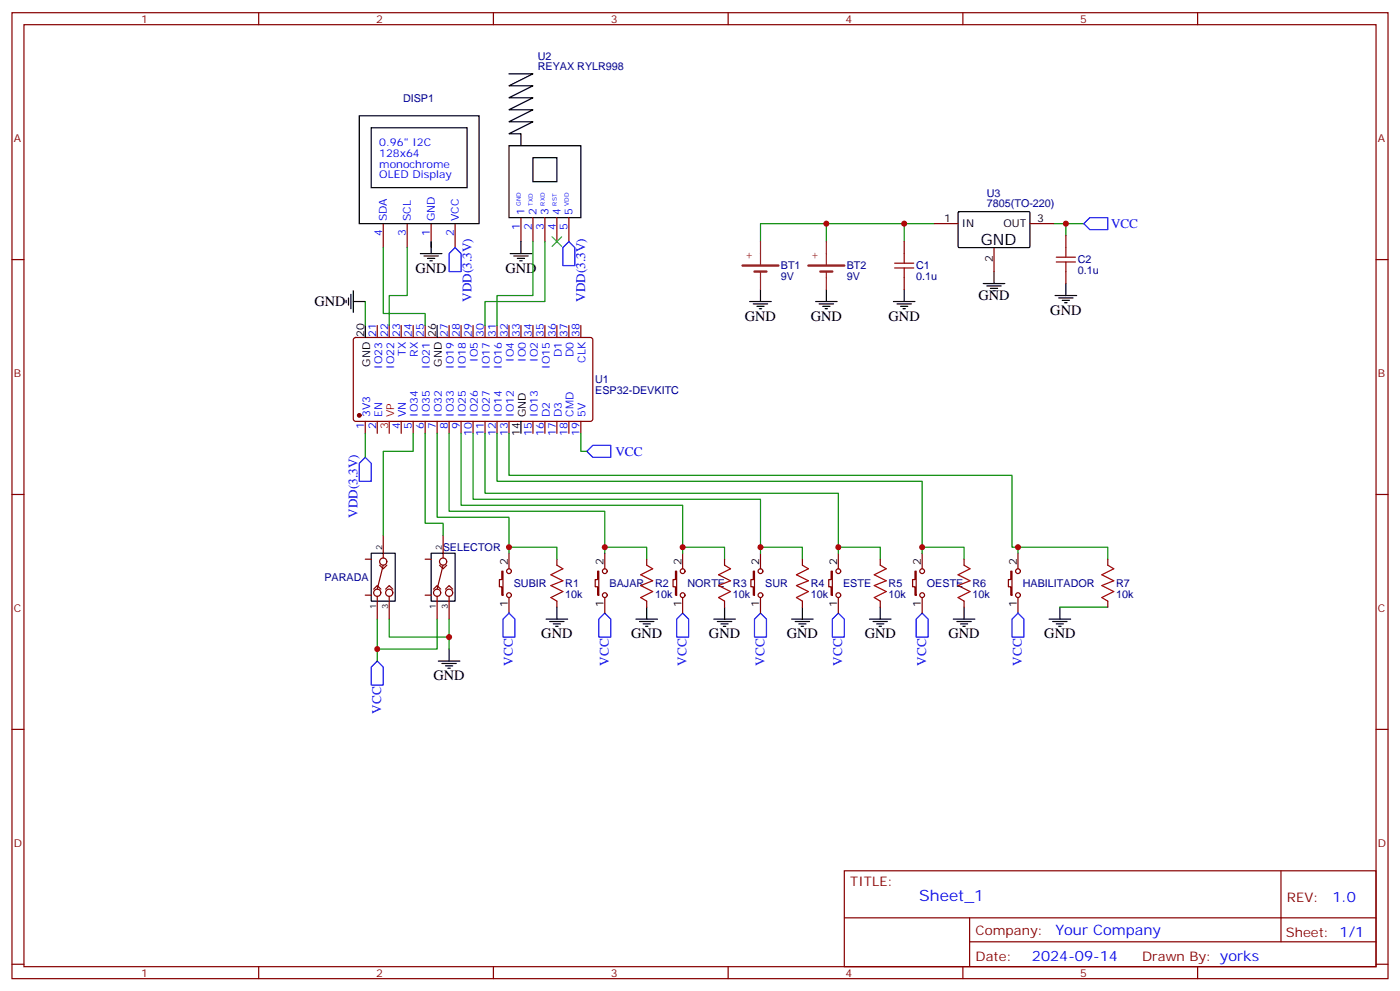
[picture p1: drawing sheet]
<svg xmlns="http://www.w3.org/2000/svg" width="412mm" height="292mm" viewBox="0 0 412 292" stroke-linecap="round" stroke-linejoin="round" font-family="sans-serif">
<g fill="none" stroke="#870000" stroke-width=".35">
<path d="M3.5 3.7h405.4v284.4h-405.4zM7.1 7.3h398.2v277.3h-398.2zM76.2 3.7v3.6M145.3 3.7v3.6M214.5 3.7v3.6M283.6 3.7v3.6M352.8 3.7v3.6M3.5 76.4h3.6M112.9 65.8v7.1M119.9 65.8v7.1M127 65.8v7.1M134.1 65.8v7.1"/>
<path d="M153.5 64.1v7M157 64.1v7M160.5 64.1v7M164 64.1v7M167.6 64.1v7M266.3 71.1v3.5M275.2 65.8h7M292.8 72.9v7M303.4 65.8h7M314 69.4v3.5M314 79.9v3.6M405.3 76.4h3.6"/>
<path d="M104.3 99.5l.5-.2 69.4 .1 .4 .6v23.6l-.7 .4h-69.4l-.4-.7v-23.3zM111.1 95.8v3.5M114.7 95.8v3.5M118.2 95.8v3.5M121.7 95.8v3.5M125.2 95.8v3.5M132.3 95.8v3.5M135.8 95.8v3.5M139.3 95.8v3.5M142.9 95.8v3.5M146.4 95.8v3.5M149.9 95.8v3.5"/>
<path d="M153.5 95.8v3.5M157 95.8v3.5M160.5 95.8v3.5M164 95.8v3.5M167.6 95.8v3.5M171.1 95.8v3.5M266.3 81.7v3.5M107.6 124v3.6M111.1 124v3.6M118.2 124v3.6M121.7 124v3.6M125.2 124v3.6"/>
<path d="M128.8 124v3.6M132.3 124v3.6M135.8 124v3.6M139.3 124v3.6M142.9 124v3.6M146.4 124v3.6M149.9 124v3.6M157 124v3.6M160.5 124v3.6M164 124v3.6M167.6 124v3.6M171.1 124v3.6"/>
<path d="M3.5 145.6h3.6M112.9 157.6v6.7M130.5 157.6v6.7M405.3 145.6h3.6M107.6 164.6h1.8M107.6 175.2h1.8M110.1 173.4l1-1 1.1 1M111.1 175.5v6.7M111.8 166.4l1.1 1 1-1M112.9 166.4l-1.8 7M113.6 173.4l1.1-1 1 1M114.7 175.5v6.7"/>
<path d="M125.2 164.6h1.8M125.2 175.2h1.8M127.7 173.4l1.1-1 1 1M128.8 175.5v6.7M129.5 166.4l1 1 1.1-1M130.5 166.4l-1.7 7M131.2 173.4l1.1-1 1 1M132.3 175.5v6.7M147.8 168.1h.4v7.1h-.4v-2.5h-.7v-2.1h.7zM149.9 162.8v4.6M149.9 175.9v4.6M164 164.6v1.8"/>
<path d="M164 177v1.7M176 168.1h.4v7.1h-.4v-2.5h-.7v-2.1h.7zM178.2 162.8v4.6M178.2 175.9v4.6M190.5 164.6v1.8M190.5 177v1.7M199 168.1h.3v7.1h-.3v-2.5h-.7v-2.1h.7zM201.1 162.8v4.6M201.1 175.9v4.6M213.4 164.6v1.8M213.4 177v1.7M221.9 168.1h.3v7.1h-.3v-2.5h-.7v-2.1h.7z"/>
<path d="M224 162.8v4.6M224 175.9v4.6M236.4 164.6v1.8M236.4 177v1.7M244.8 168.1h.4v7.1h-.4v-2.5h-.7v-2.1h.7zM246.9 162.8v4.6M246.9 175.9v4.6M259.3 164.6v1.8M259.3 177v1.7M269.5 168.1h.4v7.1h-.4v-2.5h-.7v-2.1h.7zM271.6 162.8v4.6M271.6 175.9v4.6"/>
<path d="M284 164.6v1.8M284 177v1.7M297.7 168.1h.4v7.1h-.4v-2.5h-.7v-2.1h.7zM299.9 162.8v4.6M299.9 175.9v4.6M326.3 164.6v1.8M326.3 177v1.7M3.5 214.7h3.6M405.3 214.7h3.6M248.7 256.3h156.6v28.3h-156.6zM377.3 256.4v20.8M248.7 270.2h156.5"/>
<path d="M285.6 277.2h119.6M285.6 270.2v14.1M3.5 283.8h3.6M76.2 284.6v3.5M145.3 284.6v3.5M214.5 284.6v3.5M283.6 284.6v3.5M352.8 284.6v3.5M405.3 283.8h3.6"/>
<circle cx="111.1" cy="174.5" r="1.06"/>
<circle cx="112.9" cy="165.3" r="1.06"/>
<circle cx="114.7" cy="174.5" r="1.06"/>
<circle cx="128.8" cy="174.5" r="1.06"/>
<circle cx="130.5" cy="165.3" r="1.06"/>
<circle cx="132.3" cy="174.5" r="1.06"/>
<circle cx="149.9" cy="168.1" r=".71"/>
<circle cx="149.9" cy="175.2" r=".71"/>
<circle cx="178.2" cy="168.1" r=".71"/>
<circle cx="178.2" cy="175.2" r=".71"/>
<circle cx="201.1" cy="168.1" r=".71"/>
<circle cx="201.1" cy="175.2" r=".71"/>
<circle cx="224" cy="175.2" r=".71"/>
<circle cx="224" cy="168.1" r=".71"/>
<circle cx="246.9" cy="168.1" r=".71"/>
<circle cx="246.9" cy="175.2" r=".71"/>
<circle cx="271.6" cy="168.1" r=".71"/>
<circle cx="271.6" cy="175.2" r=".71"/>
<circle cx="299.9" cy="168.1" r=".71"/>
<circle cx="299.9" cy="175.2" r=".71"/>
</g>
<circle cx="105.8" cy="122.3" r=".53" fill="#870000" stroke="#870000" stroke-width=".35"/>
<path d="M114.7 124v3.6" fill="none" stroke="#f00" stroke-width=".35"/>
<g fill="none" stroke="#000" stroke-width=".35">
<path d="M105.8 34.1h35.3v31.7h-35.3zM109.4 37.6h28.2v17.6h-28.2zM149.9 21.7h7.1l-7.1 3.6h7.1l-7.1 3.5h7.1l-7.1 3.5h7.1l-7.1 3.5h7.1l-7.1 3.6h3.6v3.5M149.9 42.9h21.2v21.2h-21.2zM157 46.4h7v7.1h-7zM123.8 74.6h6.4M124.9 75.4h4.2M125.9 76.1h2.2M126.6 76.8h.8M127 71.1v3.5M150.3 74.6h6.3M151.3 75.4h4.3"/>
<path d="M152.4 76.1h2.1M153.1 76.8h.7M153.5 71.1v3.5M282.3 62.5l.3-.2h20.6l.2 .4-.1 10-.3 .2-20.6-.1-.2-.3zM292.8 79.9v3.6M102 88.4v.7M102.7 87.7v2.1M103.4 86.6v4.3M104.1 88.8h3.5M104.1 85.6v6.3M107.6 95.8v3.5M128.8 95.8v3.5"/>
<path d="M220.8 88.8h6.4M221.9 89.5h4.2M223 90.2h2.1M223.7 90.9h.7M224 85.2v3.6M240.2 88.8h6.4M241.3 89.5h4.2M242.4 90.2h2.1M243.1 90.9h.7M243.4 85.2v3.6M263.2 88.8h6.3M264.2 89.5h4.3"/>
<path d="M265.3 90.2h2.1M266 90.9h.7M266.3 85.2v3.6M289.6 83.5h6.4M290.7 84.2h4.2M291.7 84.9h2.2M292.5 85.6h.7M310.8 87h6.3M311.9 87.7h4.2M312.9 88.4h2.1M313.6 89.1h.7M314 83.5v3.5"/>
<path d="M153.5 124v3.6M109.4 162.8h7v14.2h-7zM127 162.8h7.1v14.2h-7.1zM164 178.7v3.5M190.5 178.7v3.5M213.4 178.7v3.5M236.4 178.7v3.5M259.3 178.7v3.5M284 178.7v3.5M312.2 178.7v3.5M129.1 194.6h6.4M130.2 195.3h4.2"/>
<path d="M131.2 196h2.1M131.9 196.7h.7M132.3 191.1v3.5M160.9 182.2h6.3M161.9 183h4.3M163 183.7h2.1M163.7 184.4h.7M187.3 182.2h6.4M188.4 183h4.2M189.4 183.7h2.2M190.1 184.4h.8M210.3 182.2h6.3"/>
<path d="M211.3 183h4.2M212.4 183.7h2.1M213.1 184.4h.7M233.2 182.2h6.3M234.2 183h4.3M235.3 183.7h2.1M236 184.4h.7M256.1 182.2h6.4M257.2 183h4.2M258.2 183.7h2.1M258.9 184.4h.7M280.8 182.2h6.4"/>
<path d="M281.9 183h4.2M282.9 183.7h2.1M283.6 184.4h.7M309 182.2h6.4M310.1 183h4.2M311.1 183.7h2.2M311.9 184.4h.7"/>
</g>
<path d="M162.6 69.7l2.9 2.8M165.5 69.7l-2.9 2.8" fill="none" stroke="#3c3" stroke-width=".35"/>
<g fill="none" stroke="#00f" stroke-width=".35">
<path d="M134.1 72.9l1.7 1.7v5.3h-3.5v-5.3zM167.6 71.1l1.7 1.8v5.3h-3.5v-5.3zM319.3 65.8l1.7-1.7h5.3v3.5h-5.3zM107.6 134.6l1.8 1.8v5.3h-3.6v-5.3zM174.6 131.1h5.3v3.5h-5.3l-1.7-1.7zM109.4 196.4l1.7-1.8 1.8 1.8v5.2h-3.5zM149.9 180.5l1.8 1.7v5.3h-3.5v-5.3zM178.2 180.5l1.7 1.7v5.3h-3.5v-5.3zM201.1 180.5l1.7 1.7v5.3h-3.5v-5.3zM224 180.5l1.8 1.7v5.3h-3.6v-5.3zM246.9 180.5l1.8 1.7v5.3h-3.5v-5.3zM271.6 180.5l1.8 1.7v5.3h-3.5v-5.3z"/>
<path d="M299.9 180.5l1.7 1.7v5.3h-3.5v-5.3z"/>
</g>
<g fill="none" stroke="#008700" stroke-width=".35">
<path d="M112.9 72.9v19.4h12.3v3.5M119.9 72.9v14.1h-5.2v8.8M157 71.1v15.9h-10.6v8.8M160.5 71.1v17.7h-17.6v7M243.4 65.8v5.3M266.3 65.8v5.3M275.2 65.8h-51.2v5.3M310.4 65.8h3.6v3.6M314 65.8h5.3M107.6 88.8v7M107.6 127.6v7M121.7 127.6v5.3h-8.8v24.7"/>
<path d="M125.2 127.6v26.4h5.3v3.6M128.8 127.6v24.7h21.1v10.5M132.3 127.6v22.9h45.9v12.3M135.8 127.6v21.1h65.3v14.1M139.3 127.6v19.4h84.7v15.8M142.9 127.6v17.6h104v17.6M146.4 127.6v14.1h125.2v21.1M149.9 127.6v12.3h148.2v21.2h28.2v3.5M171.1 127.6v5.3h1.8M149.9 161.1h14.1v3.5M178.2 161.1h12.3v3.5M201.1 161.1h12.3v3.5"/>
<path d="M224 161.1h12.4v3.5M246.9 161.1h12.4v3.5M271.6 161.1h12.4v3.5M299.9 161.1v1.7M312.2 178.7h14.1M111.1 182.2v12.4M114.7 182.2v5.3h17.6M128.8 182.2v8.9h-17.7M132.3 182.2v8.9"/>
</g>
<g fill="none" stroke="#a10000" stroke-width=".35">
<path d="M263.5 77.5h5.7M263.5 78.9h5.7M266.3 74.6v2.9M266.3 78.9v2.8M311.1 75.7h5.7M311.1 77.1h5.7M314 72.9v2.8M314 77.1v2.8M164 166.4l1.8 1-3.5 1.8 3.5 1.8-3.5 1.4 3.5 1.7-3.5 1.8 1.7 1.1M190.5 166.4l1.8 1-3.6 1.8 3.6 1.8-3.6 1.4 3.6 1.7-3.6 1.8 1.8 1.1M213.4 166.4l1.8 1-3.5 1.8 3.5 1.8-3.5 1.4 3.5 1.7-3.5 1.8 1.7 1.1M236.4 166.4l1.7 1-3.5 1.8 3.5 1.8-3.5 1.4 3.5 1.7-3.5 1.8 1.8 1.1"/>
<path d="M259.3 166.4l1.8 1-3.6 1.8 3.6 1.8-3.6 1.4 3.6 1.7-3.6 1.8 1.8 1.1M284 166.4l1.8 1-3.6 1.8 3.6 1.8-3.6 1.4 3.6 1.7-3.6 1.8 1.8 1.1M326.3 166.4l1.8 1-3.5 1.8 3.5 1.8-3.5 1.4 3.5 1.7-3.5 1.8 1.7 1.1"/>
</g>
<path d="M218.7 78.2h10.6M222.2 79.9h3.6M238.1 78.2h10.6M241.7 79.9h3.5" fill="none" stroke="#8c2424" stroke-width=".71"/>
<path d="M224 71.1v7.1M224 79.9v5.3M243.4 71.1v7.1M243.4 79.9v5.3" fill="none" stroke="#8c2424" stroke-width=".35"/>
<g fill="#c00">
<circle cx="132.3" cy="187.5" r=".88"/>
<circle cx="111.1" cy="191.1" r=".88"/>
<circle cx="149.9" cy="161.1" r=".88"/>
<circle cx="178.2" cy="161.1" r=".88"/>
<circle cx="201.1" cy="161.1" r=".88"/>
<circle cx="224" cy="161.1" r=".88"/>
<circle cx="246.9" cy="161.1" r=".88"/>
<circle cx="271.6" cy="161.1" r=".88"/>
<circle cx="314" cy="65.8" r=".88"/>
<circle cx="266.3" cy="65.8" r=".88"/>
<circle cx="243.4" cy="65.8" r=".88"/>
<circle cx="299.9" cy="161.1" r=".88"/>
</g>
<text font-size="4.6" x="288.9" y="72.2">GND</text>
<text font-size="4.6" fill="#00f" x="270.8" y="265.4">Sheet_1</text>
<g font-size="4.2">
<text x="122.4" y="80.3">GND</text>
<text x="148.9" y="80.3">GND</text>
<text x="288.2" y="88.4">GND</text>
<text x="92.6" y="90.2">GND</text>
<text x="219.4" y="94.4">GND</text>
<text x="238.8" y="94.4">GND</text>
<text x="261.8" y="94.4">GND</text>
<text x="309.4" y="92.6">GND</text>
<text x="159.5" y="187.9">GND</text>
<text x="185.9" y="187.9">GND</text>
<text x="208.8" y="187.9">GND</text>
<text x="231.8" y="187.9">GND</text>
<text x="254.7" y="187.9">GND</text>
<text x="279.4" y="187.9">GND</text>
<text x="307.6" y="187.9">GND</text>
<text x="127.7" y="200.2">GND</text>
</g>
<g font-size="4.2" fill="#00f">
<text x="392.5" y="265.6">1.0</text>
<text x="310.9" y="275.2">Your Company</text>
<text x="304" y="283">2024-09-14</text>
</g>
<g font-size="3.9" fill="#00f">
<text x="327.3" y="67.1">VCC</text>
<text x="138.8" y="88.9" transform="rotate(-90 138.8 88.9)">VDD(3.3V)</text>
<text x="172.4" y="88.9" transform="rotate(-90 172.4 88.9)">VDD(3.3V)</text>
<text x="181.3" y="134.1">VCC</text>
<text x="105.3" y="152.4" transform="rotate(-90 105.3 152.4)">VDD(3.3V)</text>
<text x="151.1" y="196" transform="rotate(-90 151.1 196)">VCC</text>
<text x="179.3" y="196" transform="rotate(-90 179.3 196)">VCC</text>
<text x="202.2" y="196" transform="rotate(-90 202.2 196)">VCC</text>
<text x="225.2" y="196" transform="rotate(-90 225.2 196)">VCC</text>
<text x="248.1" y="196" transform="rotate(-90 248.1 196)">VCC</text>
<text x="272.8" y="196" transform="rotate(-90 272.8 196)">VCC</text>
<text x="301" y="196" transform="rotate(-90 301 196)">VCC</text>
<text x="112.3" y="210.1" transform="rotate(-90 112.3 210.1)">VCC</text>
</g>
<g font-size="3.9" fill="#800">
<text x="250.5" y="260.9">TITLE:</text>
<text x="379.1" y="265.6">REV:</text>
<text x="287.4" y="275.1">Company:</text>
<text x="378.7" y="275.7">Sheet: 1/1</text>
<text x="287.4" y="282.8">Date:</text>
<text x="336.4" y="282.9">Draw</text>
<text x="346.6" y="282.9">n By: yorks</text>
</g>
<g font-size="3.2" fill="#800">
<text x="41.6" y="6.7">1</text>
<text x="110.8" y="6.7">2</text>
<text x="179.9" y="6.7">3</text>
<text x="249.1" y="6.7">4</text>
<text x="318.2" y="6.7">5</text>
<text x="4.1" y="41.8">A</text>
<text x="405.9" y="41.8">A</text>
<text x="4.1" y="111">B</text>
<text x="405.9" y="111">B</text>
<text x="4.1" y="180.1">C</text>
<text x="405.9" y="180.1">C</text>
<text x="4.1" y="249.3">D</text>
<text x="405.9" y="249.3">D</text>
<text x="41.6" y="287.5">1</text>
<text x="110.8" y="287.5">2</text>
<text x="179.9" y="287.5">3</text>
<text x="249.1" y="287.5">4</text>
<text x="318.2" y="287.5">5</text>
</g>
<g font-size="3.2" fill="#000080">
<text x="158.4" y="17.5">U2</text>
<text x="158.4" y="20.7">REYAX RYLR998</text>
<text x="118.7" y="29.9">DISP1</text>
<text x="290.7" y="57.9">U3</text>
<text x="290.7" y="61">7805(TO-220)</text>
<text x="317.5" y="77.5">C2</text>
<text x="230" y="82.5">9V</text>
<text x="230" y="79.3">BT1</text>
<text x="249.4" y="82.5">9V</text>
<text x="249.4" y="79.3">BT2</text>
<text x="269.9" y="82.5">0.1u</text>
<text x="269.9" y="79.3">C1</text>
<text x="317.5" y="80.7">0.1u</text>
<text x="175.3" y="112.8">U1</text>
<text x="175.3" y="115.9">ESP32-DEVKITC</text>
<text x="130.4" y="162.3">SELECTOR</text>
<text x="95.6" y="171.1">PARADA</text>
<text x="151.3" y="172.9">SUBIR</text>
<text x="166.5" y="172.8">R1</text>
<text x="179.6" y="172.9">BAJAR</text>
<text x="193" y="172.8">R2</text>
<text x="202.5" y="172.9">NORTE</text>
<text x="215.9" y="172.8">R3</text>
<text x="225.4" y="172.9">SUR</text>
<text x="238.8" y="172.8">R4</text>
<text x="248.4" y="172.9">ESTE</text>
<text x="261.8" y="172.8">R5</text>
<text x="273" y="172.9">OESTE</text>
<text x="286.5" y="172.8">R6</text>
<text x="301.3" y="172.9">HABILITADOR</text>
<text x="328.8" y="172.8">R7</text>
<text x="166.5" y="176">10k</text>
<text x="193" y="176">10k</text>
<text x="215.9" y="176">10k</text>
<text x="238.8" y="176">10k</text>
<text x="261.8" y="176">10k</text>
<text x="286.5" y="176">10k</text>
<text x="328.8" y="176">10k</text>
</g>
<g font-size="3.2" fill="#00f">
<text x="111.7" y="43">0.96&quot; I2C</text>
<text x="111.7" y="46.2">128x64</text>
<text x="111.7" y="49.3">monochrome</text>
<text x="111.7" y="52.5">OLED Display</text>
<text x="113.9" y="65.1" transform="rotate(-90 113.9 65.1)">SDA</text>
<text x="121" y="65.1" transform="rotate(-90 121 65.1)">SCL</text>
<text x="128.1" y="65.1" transform="rotate(-90 128.1 65.1)">GND</text>
<text x="135.1" y="65.1" transform="rotate(-90 135.1 65.1)">VCC</text>
<text x="154.5" y="63.4" transform="rotate(-90 154.5 63.4)">1</text>
<text x="158" y="63.4" transform="rotate(-90 158 63.4)">2</text>
<text x="161.6" y="63.4" transform="rotate(-90 161.6 63.4)">3</text>
<text x="165.1" y="63.4" transform="rotate(-90 165.1 63.4)">4</text>
<text x="168.6" y="63.4" transform="rotate(-90 168.6 63.4)">5</text>
<text x="112.5" y="69.6" transform="rotate(-90 112.5 69.6)">4</text>
<text x="119.6" y="69.6" transform="rotate(-90 119.6 69.6)">3</text>
<text x="126.6" y="69.6" transform="rotate(-90 126.6 69.6)">1</text>
<text x="133.7" y="69.6" transform="rotate(-90 133.7 69.6)">2</text>
<text x="153.1" y="67.8" transform="rotate(-90 153.1 67.8)">1</text>
<text x="156.6" y="67.8" transform="rotate(-90 156.6 67.8)">2</text>
<text x="160.2" y="67.8" transform="rotate(-90 160.2 67.8)">3</text>
<text x="163.7" y="67.8" transform="rotate(-90 163.7 67.8)">4</text>
<text x="167.2" y="67.8" transform="rotate(-90 167.2 67.8)">5</text>
<text x="110.8" y="99.2" transform="rotate(-90 110.8 99.2)">21</text>
<text x="114.3" y="99.2" transform="rotate(-90 114.3 99.2)">22</text>
<text x="117.8" y="99.2" transform="rotate(-90 117.8 99.2)">23</text>
<text x="121.4" y="99.2" transform="rotate(-90 121.4 99.2)">24</text>
<text x="124.9" y="99.2" transform="rotate(-90 124.9 99.2)">25</text>
<text x="131.9" y="99.2" transform="rotate(-90 131.9 99.2)">27</text>
<text x="135.5" y="99.2" transform="rotate(-90 135.5 99.2)">28</text>
<text x="139" y="99.2" transform="rotate(-90 139 99.2)">29</text>
<text x="142.5" y="99.2" transform="rotate(-90 142.5 99.2)">30</text>
<text x="146" y="99.2" transform="rotate(-90 146 99.2)">31</text>
<text x="149.6" y="99.2" transform="rotate(-90 149.6 99.2)">32</text>
<text x="153.1" y="99.2" transform="rotate(-90 153.1 99.2)">33</text>
<text x="156.6" y="99.2" transform="rotate(-90 156.6 99.2)">34</text>
<text x="160.2" y="99.2" transform="rotate(-90 160.2 99.2)">35</text>
<text x="163.7" y="99.2" transform="rotate(-90 163.7 99.2)">36</text>
<text x="167.2" y="99.2" transform="rotate(-90 167.2 99.2)">37</text>
<text x="170.7" y="99.2" transform="rotate(-90 170.7 99.2)">38</text>
<text x="119.6" y="104.8" transform="rotate(-90 119.6 104.8)">TX</text>
<text x="123.1" y="105" transform="rotate(-90 123.1 105)">RX</text>
<text x="140.8" y="106.5" transform="rotate(-90 140.8 106.5)">IO5</text>
<text x="151.3" y="106.5" transform="rotate(-90 151.3 106.5)">IO4</text>
<text x="154.9" y="106.5" transform="rotate(-90 154.9 106.5)">IO0</text>
<text x="158.4" y="106.5" transform="rotate(-90 158.4 106.5)">IO2</text>
<text x="165.5" y="105.1" transform="rotate(-90 165.5 105.1)">D1</text>
<text x="169" y="105.1" transform="rotate(-90 169 105.1)">D0</text>
<text x="172.5" y="106.8" transform="rotate(-90 172.5 106.8)">CLK</text>
<text x="112.5" y="108.5" transform="rotate(-90 112.5 108.5)">IO23</text>
<text x="116.1" y="108.5" transform="rotate(-90 116.1 108.5)">IO22</text>
<text x="126.6" y="108.5" transform="rotate(-90 126.6 108.5)">IO21</text>
<text x="133.7" y="108.5" transform="rotate(-90 133.7 108.5)">IO19</text>
<text x="137.2" y="108.5" transform="rotate(-90 137.2 108.5)">IO18</text>
<text x="144.3" y="108.5" transform="rotate(-90 144.3 108.5)">IO17</text>
<text x="147.8" y="108.5" transform="rotate(-90 147.8 108.5)">IO16</text>
<text x="161.9" y="108.5" transform="rotate(-90 161.9 108.5)">IO15</text>
<text x="109" y="122.7" transform="rotate(-90 109 122.7)">3V3</text>
<text x="112.5" y="122.7" transform="rotate(-90 112.5 122.7)">EN</text>
<text x="119.6" y="122.7" transform="rotate(-90 119.6 122.7)">VN</text>
<text x="123.1" y="122.7" transform="rotate(-90 123.1 122.7)">IO34</text>
<text x="126.6" y="122.7" transform="rotate(-90 126.6 122.7)">IO35</text>
<text x="130.2" y="122.7" transform="rotate(-90 130.2 122.7)">IO32</text>
<text x="133.7" y="122.7" transform="rotate(-90 133.7 122.7)">IO33</text>
<text x="137.2" y="122.7" transform="rotate(-90 137.2 122.7)">IO25</text>
<text x="140.8" y="122.7" transform="rotate(-90 140.8 122.7)">IO26</text>
<text x="144.3" y="122.7" transform="rotate(-90 144.3 122.7)">IO27</text>
<text x="147.8" y="122.7" transform="rotate(-90 147.8 122.7)">IO14</text>
<text x="151.3" y="122.7" transform="rotate(-90 151.3 122.7)">IO12</text>
<text x="158.4" y="122.7" transform="rotate(-90 158.4 122.7)">IO13</text>
<text x="161.9" y="122.7" transform="rotate(-90 161.9 122.7)">D2</text>
<text x="165.5" y="122.7" transform="rotate(-90 165.5 122.7)">D3</text>
<text x="169" y="122.7" transform="rotate(-90 169 122.7)">CMD</text>
<text x="172.5" y="122.7" transform="rotate(-90 172.5 122.7)">5V</text>
<text x="107.2" y="126.2" transform="rotate(-90 107.2 126.2)">1</text>
<text x="110.8" y="126.2" transform="rotate(-90 110.8 126.2)">2</text>
<text x="117.8" y="126.2" transform="rotate(-90 117.8 126.2)">4</text>
<text x="121.4" y="126.2" transform="rotate(-90 121.4 126.2)">5</text>
<text x="124.9" y="126.2" transform="rotate(-90 124.9 126.2)">6</text>
<text x="128.4" y="126.2" transform="rotate(-90 128.4 126.2)">7</text>
<text x="131.9" y="126.2" transform="rotate(-90 131.9 126.2)">8</text>
<text x="135.5" y="126.2" transform="rotate(-90 135.5 126.2)">9</text>
<text x="139" y="128.2" transform="rotate(-90 139 128.2)">10</text>
<text x="142.5" y="128.2" transform="rotate(-90 142.5 128.2)">11</text>
<text x="146" y="128.2" transform="rotate(-90 146 128.2)">12</text>
<text x="149.6" y="128.2" transform="rotate(-90 149.6 128.2)">13</text>
<text x="156.6" y="128.2" transform="rotate(-90 156.6 128.2)">15</text>
<text x="160.2" y="128.2" transform="rotate(-90 160.2 128.2)">16</text>
<text x="163.7" y="128.2" transform="rotate(-90 163.7 128.2)">17</text>
<text x="167.2" y="128.2" transform="rotate(-90 167.2 128.2)">18</text>
<text x="170.7" y="128.2" transform="rotate(-90 170.7 128.2)">19</text>
</g>
<g font-size="3.2">
<text x="278.1" y="65.5">1</text>
<text x="305.5" y="65.5">3</text>
<text x="283.3" y="66.9">IN</text>
<text x="295.6" y="66.9">OUT</text>
<text x="292.5" y="77" transform="rotate(-90 292.5 77)">2</text>
<text x="107.2" y="99.2" transform="rotate(-90 107.2 99.2)">20</text>
<text x="128.4" y="99.2" transform="rotate(-90 128.4 99.2)">26</text>
<text x="109" y="107.9" transform="rotate(-90 109 107.9)">GND</text>
<text x="130.2" y="107.9" transform="rotate(-90 130.2 107.9)">GND</text>
<text x="154.9" y="122.7" transform="rotate(-90 154.9 122.7)">GND</text>
<text x="153.1" y="128.2" transform="rotate(-90 153.1 128.2)">14</text>
<text x="149.6" y="166.4" transform="rotate(-90 149.6 166.4)">2</text>
<text x="177.8" y="166.4" transform="rotate(-90 177.8 166.4)">2</text>
<text x="200.7" y="166.4" transform="rotate(-90 200.7 166.4)">2</text>
<text x="223.7" y="166.4" transform="rotate(-90 223.7 166.4)">2</text>
<text x="246.6" y="166.4" transform="rotate(-90 246.6 166.4)">2</text>
<text x="271.3" y="166.4" transform="rotate(-90 271.3 166.4)">2</text>
<text x="299.5" y="166.4" transform="rotate(-90 299.5 166.4)">2</text>
<text x="149.6" y="178.6" transform="rotate(-90 149.6 178.6)">1</text>
<text x="177.8" y="178.6" transform="rotate(-90 177.8 178.6)">1</text>
<text x="200.7" y="178.6" transform="rotate(-90 200.7 178.6)">1</text>
<text x="223.7" y="178.6" transform="rotate(-90 223.7 178.6)">1</text>
<text x="246.6" y="178.6" transform="rotate(-90 246.6 178.6)">1</text>
<text x="271.3" y="178.6" transform="rotate(-90 271.3 178.6)">1</text>
<text x="299.5" y="178.6" transform="rotate(-90 299.5 178.6)">1</text>
</g>
<g font-size="3.2" fill="#8d2323">
<text x="221.5" y="76.5" transform="rotate(-90 221.5 76.5)">+</text>
<text x="240.9" y="76.5" transform="rotate(-90 240.9 76.5)">+</text>
</g>
<g font-size="3.2" fill="#f00">
<text x="116.1" y="122.7" transform="rotate(-90 116.1 122.7)">VP</text>
<text x="114.3" y="126.2" transform="rotate(-90 114.3 126.2)">3</text>
</g>
<g font-size="2.5">
<text x="112.5" y="161.8" transform="rotate(-90 112.5 161.8)">2</text>
<text x="130.2" y="161.8" transform="rotate(-90 130.2 161.8)">2</text>
<text x="110.8" y="179.2" transform="rotate(-90 110.8 179.2)">1</text>
<text x="114.3" y="179.2" transform="rotate(-90 114.3 179.2)">3</text>
<text x="128.4" y="179.2" transform="rotate(-90 128.4 179.2)">1</text>
<text x="131.9" y="179.2" transform="rotate(-90 131.9 179.2)">3</text>
</g>
<g font-size="1.8" fill="#00f">
<text x="153.5" y="60.5" transform="rotate(-90 153.5 60.5)">GND</text>
<text x="157" y="60.5" transform="rotate(-90 157 60.5)">TXD</text>
<text x="160.5" y="60.5" transform="rotate(-90 160.5 60.5)">RXD</text>
<text x="164" y="60.5" transform="rotate(-90 164 60.5)">RST</text>
<text x="167.6" y="60.5" transform="rotate(-90 167.6 60.5)">VDD</text>
</g>
</svg>
